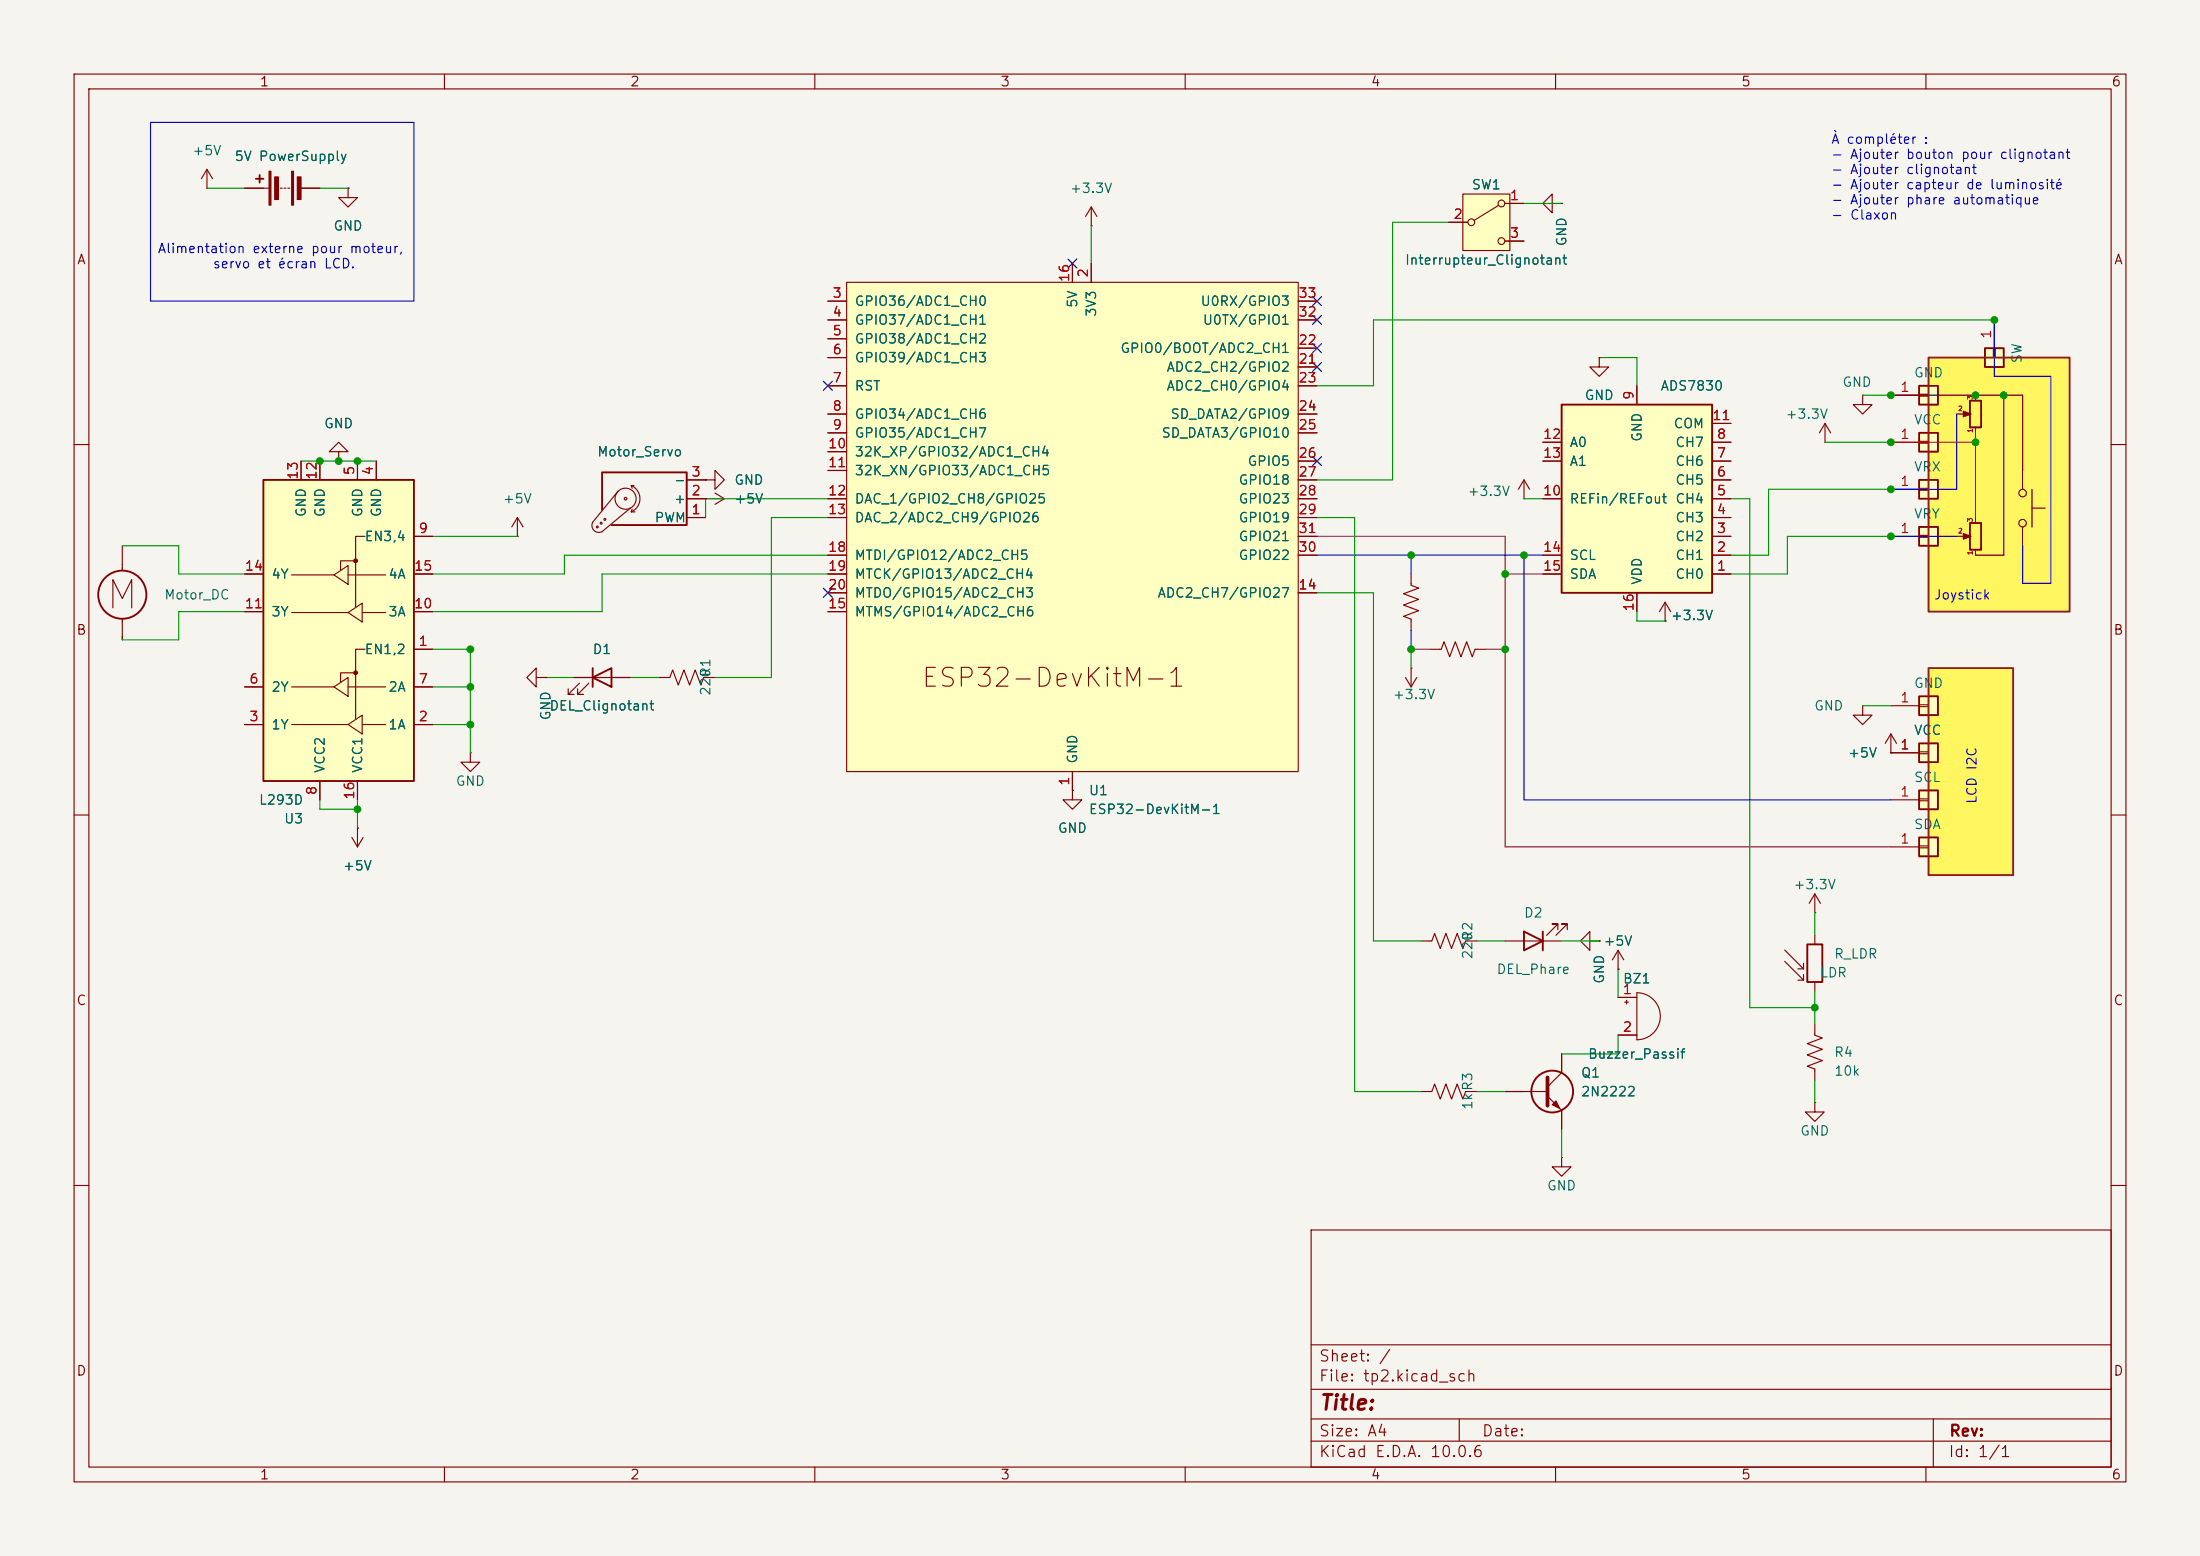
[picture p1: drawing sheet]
<svg xmlns="http://www.w3.org/2000/svg" width="297mm" height="210mm" viewBox="0 0 297 210" stroke-linecap="round" stroke-linejoin="round" font-family="sans-serif">
<path d="M0 0h297v210h-297z" fill="#f5f4ef" stroke="#f5f4ef" stroke-width=".14"/>
<g fill="none" stroke="#840000" stroke-width=".15">
<path d="M10 10h277v190h-277zM12 12h273v186h-273zM60 10v2M110 10v2M160 10v2M210 10v2M260 10v2M10 60h2M285 60h2M10 110h2M285 110h2M10 160h2"/>
<path d="M177 166h108v32h-108zM285 160h2M60 198v2M110 198v2M160 198v2M177 194.5h108M177 191.5h108M177 187.5h108M177 181.5h108M197 191.5v3M210 198v2M260 198v2"/>
<path d="M261 191.5v6.5"/>
</g>
<g fill="#fff660">
<path d="M260.3 90.2h11.5v27.9h-11.5z"/>
<path d="M260.3 48.3h19.1v34.3h-19.1z"/>
</g>
<g fill="none" stroke="#840000" stroke-width=".15">
<path d="M27.9 25.4h.1M27.9 22.9l-.7 1.2M27.9 22.9l.8 1.2M27.9 22.9v2.5M33 25.4h3.3M37.8 25.4h.3M38.4 25.4h.2M38.9 25.4h.2M40.6 25.4h2.6M47 25.4v1.3h1.3l-1.3 1.2-1.3-1.2h1.3M47 25.4h.1M264.2 72.4h1"/>
<path d="M266.7 69.9v.6M266.7 74.3v.6M224.8 83.8h.1M224.8 81.3l.8 1.3M224.8 81.3l-.8 1.3M224.8 81.3v2.5M251.5 95.3v1.2h1.2l-1.2 1.3-1.3-1.3h1.3M251.5 95.3h.1M63.5 101.6v1.3h1.3l-1.3 1.2-1.3-1.2h1.3M63.5 101.6h.1M245 138.2v1.5l1 .4-2 .8 2 .7-2 .8 2 .7-2 .8 1 .4v1.5M245 148.8v1.3h1.3l-1.3 1.3-1.3-1.3h1.3"/>
<path d="M245 148.8h.1"/>
</g>
<g fill="#840000" stroke="#840000" stroke-width=".15">
<path d="M36.3 23.1h.3v4.6h-.3z"/>
<path d="M39.4 23.1h.2v4.6h-.2z"/>
<path d="M37.1 23.9h.5v3h-.5z"/>
<path d="M40.1 23.9h.5v3h-.5z"/>
<path d="M265 72l1.1 .4h-.3h.3l-1.1 .4z"/>
</g>
<path d="M34.5 24.1h1.1M35.1 23.6v1M265.9 70.6h1.6v3.6h-1.6z" fill="none" stroke="#840000" stroke-width=".25"/>
<path d="M259.1 64.8h2.5v2.5h-2.5z" fill="#ffffc2"/>
<g fill="none" stroke="#840000" stroke-width=".25">
<path d="M259.1 64.8h2.5v2.5h-2.5zM244 127.5h2v5h-2z"/>
<circle cx="16.5" cy="80.3" r="3.3"/>
</g>
<g fill="none" stroke="#840000" stroke-width=".15">
<path d="M16.5 73.7v3.3M255.3 66h3.8M259.1 65.9h1.2v.3h-1.2zM15.2 82v-3.8l1.3 2.6 1.3-2.6v3.8M16.5 83.5v2.9M72.4 91.4v-1.2l-1.3 1.2 1.3 1.3v-1.3h1.3M73.7 91.4h.1M47.5 113l.8 1.3M48.3 111.8h.1M48.3 111.8v2.5M49 113l-.7 1.3M218.4 134.6h2.6"/>
<path d="M218.4 139.7h2.6M219.3 135.3h.5M219.6 135v.5M221 134a3.2 3.2 0 0 1 3.1 3.2 3.2 3.2 0 0 1-3.1 3.1zM240.9 128.2l2.6 2.6M240.9 129.7l2.6 2.6M242.7 130.8h.8M242.7 132.3h.8M243.5 130v.8M243.5 131.5v.8M245 123.2h.1M245 120.7v2.5"/>
<path d="M245 126.2v1.3M245 132.5v1.3M245 120.7l-.8 1.2M245 120.7l.8 1.2"/>
</g>
<path d="M259.1 52.1h2.5v2.5h-2.5z" fill="#ffffc2"/>
<path d="M259.1 52.1h2.5v2.5h-2.5z" fill="none" stroke="#840000" stroke-width=".25"/>
<path d="M251.5 53.3v1.3h1.2l-1.2 1.3-1.3-1.3h1.3M251.5 53.3h.1M255.3 53.3h3.8M259.1 53.2h1.2v.3h-1.2z" fill="none" stroke="#840000" stroke-width=".15"/>
<path d="M259.1 94h2.5v2.5h-2.5z" fill="#ffffc2"/>
<path d="M259.1 94h2.5v2.5h-2.5z" fill="none" stroke="#840000" stroke-width=".25"/>
<path d="M255.3 95.3h3.8M259.1 95.1h1.2v.3h-1.2z" fill="none" stroke="#840000" stroke-width=".15"/>
<path d="M259.1 113h2.5v2.6h-2.5z" fill="#ffffc2"/>
<path d="M259.1 113h2.5v2.6h-2.5z" fill="none" stroke="#840000" stroke-width=".25"/>
<path d="M255.3 114.3h3.8M259.1 114.2h1.2v.2h-1.2z" fill="none" stroke="#840000" stroke-width=".15"/>
<path d="M259.1 100.3h2.5v2.6h-2.5z" fill="#ffffc2"/>
<path d="M259.1 100.3h2.5v2.6h-2.5z" fill="none" stroke="#840000" stroke-width=".25"/>
<path d="M255.3 101.6h3.8M259.1 101.5h1.2v.2h-1.2z" fill="none" stroke="#840000" stroke-width=".15"/>
<path d="M259.1 106.7h2.5v2.5h-2.5z" fill="#ffffc2"/>
<path d="M259.1 106.7h2.5v2.5h-2.5z" fill="none" stroke="#840000" stroke-width=".25"/>
<g fill="none" stroke="#840000" stroke-width=".15">
<path d="M273 63.5v2.5M273 71.1v2.6M274.3 68.6h1.8M274.3 66v5.1M255.3 99.1l-.8 1.2M255.3 99.1l.7 1.2M255.3 99.1v2.5M255.3 101.6h.1M255.3 108h3.8M259.1 107.8h1.2v.3h-1.2z"/>
<circle cx="273" cy="66.5" r=".51"/>
<circle cx="273" cy="70.6" r=".51"/>
</g>
<path d="M268 47h2.5v2.5h-2.5z" fill="#ffffc2"/>
<path d="M268 47h2.5v2.5h-2.5z" fill="none" stroke="#840000" stroke-width=".25"/>
<path d="M269.1 47h.3v1.3h-.3zM269.2 43.2v3.8" fill="none" stroke="#840000" stroke-width=".15"/>
<path d="M35.6 64.8h20.3v40.6h-20.3z" fill="#ffffc2"/>
<path d="M35.6 64.8h20.3v40.6h-20.3z" fill="none" stroke="#840000" stroke-width=".25"/>
<g fill="none" stroke="#840000" stroke-width=".15">
<path d="M33 77.5h2.6M39.4 77.6h5.7M40.6 62.2v2.6M43.2 62.2v2.6M45.1 77.6l1.9-1.3v2.6zM47 77.6h5.1M48 75.7h-2v1.3M48.3 62.2v2.6M49.3 72.4h-1.3v9.5M50.8 62.2v2.6M55.9 72.4h2.5M55.9 77.5h2.5"/>
<path d="M69.8 72.4h.1M69.8 69.9l-.7 1.2M69.8 69.9l.8 1.2M69.8 69.9v2.5M33 97.8h2.6M33 92.7h2.6M33 82.6h2.6M39.4 97.8h7.6M39.4 92.7h5.7M39.4 82.7h7.6M45.1 92.7l1.9-1.3v2.6zM47 97.8l1.9-1.3v2.6z"/>
<path d="M47 82.7l1.9-1.3v2.5zM47 92.7h5.1M48 90.8h-2v1.3M48.9 97.8h3.2M48.9 82.7h3.2M49.3 87.6h-1.3v9.4M55.9 97.8h2.5M55.9 92.7h2.5M55.9 87.6h2.5M55.9 82.6h2.5M43.2 105.4v2.6M48.3 105.4v2.6"/>
</g>
<g fill="#840000" stroke="#840000" stroke-width=".15">
<circle cx="48" cy="90.8" r=".25"/>
<circle cx="48" cy="75.7" r=".25"/>
</g>
<path d="M210.8 54.6h20.3v25.4h-20.3z" fill="#ffffc2"/>
<path d="M210.8 54.6h20.3v25.4h-20.3z" fill="none" stroke="#840000" stroke-width=".25"/>
<g fill="none" stroke="#840000" stroke-width=".15">
<path d="M208.3 59.7h2.5M215.9 48.3v1.2h1.3l-1.3 1.3-1.3-1.3h1.3M215.9 48.3h.1M221 52.1v2.5M231.1 59.7h2.6M231.1 57.2h2.6M246.4 59.7h.1M246.4 57.2l.7 1.2M246.4 57.2l-.8 1.2M246.4 57.2v2.5M45.7 61h1.3l-1.3-1.3-1.3 1.3h1.3v1.2M45.7 62.2h.1"/>
<path d="M208.3 77.5h2.5M208.3 74.9h2.5M208.3 67.3h2.5M208.3 62.2h2.5M231.1 77.5h2.6M231.1 74.9h2.6M231.1 72.4h2.6M231.1 69.9h2.6M231.1 67.3h2.6M231.1 64.8h2.6M231.1 62.2h2.6M221 80v2.6"/>
</g>
<path d="M259.1 58.4h2.5v2.6h-2.5z" fill="#ffffc2"/>
<path d="M259.1 58.4h2.5v2.6h-2.5zM265.9 54.1h1.6v3.6h-1.6z" fill="none" stroke="#840000" stroke-width=".25"/>
<path d="M255.3 59.7h3.8M259.1 59.6h1.2v.2h-1.2zM264.2 55.9h1M266.7 53.3v.7M266.7 57.8v.6" fill="none" stroke="#840000" stroke-width=".15"/>
<path d="M265 55.5l1.1 .4h-.3h.3l-1.1 .4z" fill="#840000" stroke="#840000" stroke-width=".15"/>
<path d="M259.1 71.1h2.5v2.6h-2.5z" fill="#ffffc2"/>
<path d="M259.1 71.1h2.5v2.6h-2.5z" fill="none" stroke="#840000" stroke-width=".25"/>
<path d="M147.3 30.5h.1M147.3 27.9l-.7 1.3M147.3 27.9l.8 1.3M147.3 27.9v2.6M255.3 72.4h3.8M259.1 72.3h1.2v.2h-1.2zM144.8 106.7v1.3h1.2l-1.2 1.2-1.3-1.2h1.3M144.8 106.7h.1" fill="none" stroke="#840000" stroke-width=".15"/>
<path d="M114.3 38.1h61v66h-61z" fill="#ffffc2"/>
<g fill="none" stroke="#840000" stroke-width=".15">
<path d="M114.3 38.1h61v66h-61zM144.8 35.6v2.5M147.3 35.6v2.5M111.8 40.6h2.5M111.8 43.2h2.5M111.8 45.7h2.5M111.8 48.3h2.5M111.8 52.1h2.5M111.8 55.9h2.5M111.8 58.4h2.5M175.3 40.6h2.5M175.3 43.2h2.5"/>
<path d="M175.3 52.1h2.5M175.3 55.9h2.5M175.3 58.4h2.5M175.3 49.5h2.5M175.3 47h2.5M83.4 66.3l-3.4 4.2M85.1 68.6l-3.8 3.2a.94 .94 0 0 1-1.1-.2 .94 .94 0 0 1-.2-1.1M85.2 65.5a1.93 1.93 0 0 1 1.2 1.8 1.93 1.93 0 0 1-1.2 1.8M85.2 69.1h.5M85.2 65.5h.4M85.2 65.5l.1 .4M85.3 68.7l-.1 .4"/>
<path d="M92.7 67.3h5.1M92.7 69.9h2.5M92.7 64.8h2.5M95.2 64.8h1.3v-1.3l1.3 1.3-1.3 1.2v-1.2M95.2 64.8h.1M95.2 67.3h.1M96.5 66.5l1.3 .8M97.8 67.3l-1.3 .8M111.8 61h2.5M111.8 63.5h2.5M111.8 67.3h2.5M111.8 69.9h2.5"/>
<path d="M111.8 74.9h2.5M111.8 77.5h2.5M175.3 67.3h2.5M175.3 69.9h2.5M175.3 74.9h2.5M175.3 62.2h2.5M175.3 64.8h2.5M175.3 72.4h2.5M190.5 77.5v1.5l1 .4-2 .7 2 .8-2 .8 2 .7-2 .8 1 .4v1.5M77.5 91.4h7.6M78.2 92.2l-1.5 1.5h.8h-.8v-.7M79.5 92.2l-1.5 1.5h.7h-.7v-.7"/>
<path d="M88.9 91.4h1.5l.4-1 .8 2.1 .7-2.1 .8 2.1 .8-2.1 .7 2.1 .4-1.1h1.5M111.8 80h2.5M111.8 82.6h2.5M175.3 80h2.5M144.8 104.1v2.6"/>
<circle cx="80.6" cy="71.1" r=".13"/>
<circle cx="81.2" cy="70.6" r=".13"/>
<circle cx="81.7" cy="70.1" r=".13"/>
<circle cx="84.5" cy="67.3" r=".18"/>
<circle cx="84.5" cy="67.3" r="1.42"/>
</g>
<path d="M81.3 68.8v-5h11.4v7.1h-10.2M80 91.4l2.5-1.2v2.5zM80 90.2v2.5" fill="none" stroke="#840000" stroke-width=".25"/>
<path d="M197.5 26.2h6.3v7.6h-6.3z" fill="#ffffc2"/>
<g fill="none" stroke="#840000" stroke-width=".15">
<path d="M33 25.4h2.6M40.6 25.4h2.6M47 25.4h.1M144.8 35.6v2.5M147.3 35.6v2.5M195.6 30h2.5M197.5 26.2h6.3v7.6h-6.3zM202.3 27.7l-3.3 2M203.2 27.5h2.5M203.2 32.5h2.5M209.5 27.5v-1.3l-1.2 1.3 1.2 1.2v-1.2h1.3M210.8 27.5h.1"/>
<path d="M111.8 40.6h2.5M111.8 43.2h2.5M111.8 45.7h2.5M111.8 48.3h2.5M111.8 52.1h2.5M111.8 55.9h2.5M111.8 58.4h2.5M175.3 40.6h2.5M175.3 43.2h2.5M175.3 52.1h2.5M175.3 55.9h2.5M175.3 58.4h2.5"/>
<path d="M175.3 49.5h2.5M175.3 47h2.5M208.3 59.7h2.5M215.9 48.3h.1M221 52.1v2.5M231.1 59.7h2.6M231.1 57.2h2.6M33 77.5h2.6M40.6 62.2v2.6M43.2 62.2v2.6M45.7 62.2h.1M48.3 62.2v2.6"/>
<path d="M50.8 62.2v2.6M55.9 77.5h2.5M55.9 72.4h2.5M92.7 69.9h2.5M92.7 67.3h2.5M92.7 64.8h2.5M95.2 64.8h.1M95.2 67.3h.1M111.8 77.5h2.5M111.8 74.9h2.5M111.8 69.9h2.5M111.8 67.3h2.5"/>
<path d="M111.8 61h2.5M111.8 63.5h2.5M175.3 74.9h2.5M175.3 72.4h2.5M175.3 69.9h2.5M175.3 67.3h2.5M175.3 64.8h2.5M175.3 62.2h2.5M205.7 67.3h.1M205.7 64.8l.8 1.2M205.7 64.8l-.7 1.2M205.7 64.8v2.5"/>
<path d="M208.3 77.5h2.5M208.3 74.9h2.5M208.3 67.3h2.5M208.3 62.2h2.5M231.1 77.5h2.6M231.1 74.9h2.6M231.1 72.4h2.6M231.1 69.9h2.6M231.1 67.3h2.6M231.1 64.8h2.6M231.1 62.2h2.6M33 97.8h2.6"/>
<path d="M33 92.7h2.6M33 82.6h2.6M55.9 87.6h2.5M55.9 97.8h2.5M55.9 92.7h2.5M55.9 82.6h2.5M73.7 91.4h.1M77.5 91.4h2.5M82.5 91.4h2.6M111.8 82.6h2.5M111.8 80h2.5M175.3 80h2.5"/>
<path d="M189.7 91.4l.8 1.3M190.5 90.2h.1M190.5 90.2v2.5M191.3 91.4l-.8 1.3M193 87.6h1.6l.3-1 .8 2 .8-2 .7 2 .8-2 .8 2 .3-1h1.6M221 80v2.6M224.8 83.8h.1M43.2 105.4v2.6M48.3 111.8h.1M48.3 105.4v2.6M144.8 106.7h.1M144.8 104.1v2.6"/>
<path d="M255.3 101.6h.1M255.3 101.6h3.8M191.8 127h1.5l.4-1 .7 2 .8-2 .8 2 .7-2 .8 2 .4-1h1.5M203.2 127h7.6M210.3 125.5v-.8h-.8h.8l-1.5 1.5M211.6 125.5v-.8h-.8h.8l-1.5 1.5M214.6 127v-1.3l-1.2 1.3 1.2 1.3v-1.3h1.3M215.9 127h.1M218.4 130.8h.1M218.4 128.3l-.7 1.2M218.4 128.3l.8 1.2M218.4 128.3v2.5"/>
<path d="M218.4 134.6h2.6M218.4 139.7h2.6M191.8 147.3h1.5l.4-1 .7 2 .8-2 .8 2 .7-2 .8 2 .4-1h1.5M203.2 147.3h5.7M208.9 148l1.9 1.9v2.5M210.8 156.2v1.3h1.3l-1.3 1.3-1.3-1.3h1.3M210.8 156.2h.1M210.8 142.2v2.6l-1.9 1.9"/>
<circle cx="198.6" cy="30" r=".46"/>
<circle cx="202.7" cy="27.5" r=".46"/>
<circle cx="202.7" cy="32.5" r=".46"/>
</g>
<g fill="none" stroke="#840000" stroke-width=".25">
<path d="M205.7 125.7l2.6 1.3-2.6 1.3zM208.3 125.7v2.6"/>
<circle cx="209.5" cy="147.3" r="2.82"/>
</g>
<path d="M208.9 145.4v3.8" fill="none" stroke="#840000" stroke-width=".51"/>
<path d="M209.5 149.1l.6-.5 .5 1z" fill="#840000" stroke="#840000" stroke-width=".15"/>
<g fill="none" stroke="#009600" stroke-width=".15">
<path d="M27.9 25.4h5.1M43.2 25.4h3.8M147.3 30.5v5.1M195.6 30h-7.6v34.8h-10.2M205.7 27.5h5.1M215.9 48.3h5.1v3.8M246.4 59.7h8.9M251.5 53.3h3.8M269.2 43.2h-83.8v8.9h-7.6M16.5 73.7h7.6v3.8h8.9M40.6 62.2h10.2M58.4 72.4h11.4"/>
<path d="M111.8 74.9h-35.6v2.6h-17.8M111.8 77.5h-30.5v5.1h-22.9M111.8 67.3h-16.6v2.6M111.8 69.9h-7.7v21.5h-7.6M177.8 69.9h5.1v77.4h8.9M205.7 67.3h2.6M233.7 67.3h2.5v68.7h8.8M255.3 72.4h-14v5.1h-7.6M255.3 66h-16.5v8.9h-5.1M33 82.6h-8.9v3.8h-7.6M58.4 97.8h5.1M58.4 87.6h5.1v14"/>
<path d="M58.4 92.7h5.1M73.7 91.4h3.8M85.1 91.4h3.8M177.8 80h7.6v47h6.4M190.5 87.6v2.6M221 82.6v1.2h3.8M251.5 95.3h3.8M43.2 108v1.2h5.1M48.3 108v3.8M199.4 127h3.8M210.8 127h5.1M218.4 130.8v3.8"/>
<path d="M218.4 139.7v2.5h-7.6M245 123.2v3M245 133.8v4.4M199.4 147.3h3.8M210.8 152.4v3.8M245 145.8v3"/>
</g>
<path d="M255.3 53.3h17.7v10.2M270.5 53.3v21.6h-3.8" fill="none" stroke="#000" stroke-width=".15"/>
<path d="M255.3 59.7h11.4M266.7 58.4v11.5" fill="none" stroke="#ff021b" stroke-width=".15"/>
<path d="M264.2 55.9v10.1h-8.9M255.3 72.4h8.9" fill="none" stroke="#0508ff" stroke-width=".15"/>
<path d="M269.2 43.2v7.6h7.7v27.9h-3.9v-5" fill="none" stroke="#0d00ff" stroke-width=".15"/>
<path d="M177.8 74.9h30.5M190.5 74.9v2.6M205.7 74.9v33.1h49.6M190.5 85.1v2.5" fill="none" stroke="#0002ff" stroke-width=".15"/>
<path d="M177.8 72.4h25.4v41.9h52.1M203.2 77.5h5.1M190.5 87.6h2.5M200.7 87.6h2.5" fill="none" stroke="#6f0374" stroke-width=".15"/>
<g fill="none" stroke="#000084" stroke-width=".15">
<path d="M144.2 35l1.2 1.2M145.4 35l-1.2 1.2M111.2 51.5l1.2 1.2M112.4 51.5l-1.2 1.2M177.2 46.4l1.2 1.2M177.2 48.9l1.2 1.2M177.2 40l1.2 1.2M177.2 42.6l1.2 1.2M178.4 46.4l-1.2 1.2M178.4 48.9l-1.2 1.2M178.4 40l-1.2 1.2M178.4 42.6l-1.2 1.2"/>
<path d="M111.2 79.4l1.2 1.2M112.4 79.4l-1.2 1.2M177.2 61.6l1.2 1.2M178.4 61.6l-1.2 1.2"/>
</g>
<path d="M20.3 16.5h35.6v24.1h-35.6z" fill="none" stroke="#0000c2" stroke-width=".15"/>
<path d="M260.3 48.3h19.1v34.3h-19.1zM260.3 90.2h11.5v27.9h-11.5z" fill="none" stroke="#8d1e13" stroke-width=".25"/>
<g fill="#009600" stroke="#009600" stroke-width=".14">
<circle cx="245" cy="136" r=".46"/>
<circle cx="48.3" cy="109.2" r=".46"/>
<circle cx="43.2" cy="62.2" r=".46"/>
<circle cx="48.3" cy="62.2" r=".46"/>
<circle cx="45.7" cy="62.2" r=".46"/>
<circle cx="63.5" cy="92.7" r=".46"/>
<circle cx="63.5" cy="97.8" r=".46"/>
<circle cx="63.5" cy="87.6" r=".46"/>
<circle cx="270.5" cy="53.3" r=".46"/>
<circle cx="266.7" cy="59.7" r=".46"/>
<circle cx="266.7" cy="53.3" r=".46"/>
<circle cx="255.3" cy="53.3" r=".46"/>
<circle cx="269.2" cy="43.2" r=".46"/>
<circle cx="255.3" cy="59.7" r=".46"/>
<circle cx="255.3" cy="72.4" r=".46"/>
<circle cx="255.3" cy="66" r=".46"/>
<circle cx="190.5" cy="74.9" r=".46"/>
<circle cx="190.5" cy="87.6" r=".46"/>
<circle cx="203.2" cy="77.5" r=".46"/>
<circle cx="205.7" cy="74.9" r=".46"/>
<circle cx="203.2" cy="87.6" r=".46"/>
</g>
<text font-size="2.5" fill="#840000" x="124.2" y="93.4">ESP32-DevKitM-1</text>
<text font-size="2" fill="#840000" x="178" y="190.8">Title:</text>
<g font-size="1.5" fill="#840000">
<text x="178" y="184.1">Sheet: /</text>
<text x="178" y="186.8">File: tp2.kicad_sch</text>
<text x="178" y="197">KiCad E.D.A. 10.0.6</text>
<text x="178" y="194.2">Size: A4</text>
<text x="200" y="194.2">Date:</text>
<text x="263" y="197">Id: 1/1</text>
<text x="263" y="194.2">Rev:</text>
</g>
<g font-size="1.3" fill="#840000">
<text x="35" y="12">1</text>
<text x="85" y="12">2</text>
<text x="135" y="12">3</text>
<text x="185" y="12">4</text>
<text x="235" y="12">5</text>
<text x="285" y="12">6</text>
<text x="10.3" y="36">A</text>
<text x="285.3" y="36">A</text>
<text x="10.2" y="86">B</text>
<text x="285.2" y="86">B</text>
<text x="10.2" y="136">C</text>
<text x="285.2" y="136">C</text>
<text x="10.2" y="186">D</text>
<text x="285.2" y="186">D</text>
<text x="35" y="200">1</text>
<text x="85" y="200">2</text>
<text x="135" y="200">3</text>
<text x="185" y="200">4</text>
<text x="235" y="200">5</text>
<text x="285" y="200">6</text>
</g>
<g font-size="1.3" fill="#006464">
<text x="25.9" y="21.3">+5V</text>
<text x="31.6" y="22">5V PowerSupply</text>
<text x="144.4" y="26.4">+3.3V</text>
<text x="198.6" y="25.9">SW1</text>
<text x="44.9" y="31.4">GND</text>
<text x="211.8" y="33.3" transform="rotate(-90 211.8 33.3)">GND</text>
<text x="115.3" y="41.6">GPIO36/ADC1_CH0</text>
<text x="145.7" y="41.6" transform="rotate(-90 145.7 41.6)">5V</text>
<text x="162" y="41.6">U0RX/GPIO3</text>
<text x="189.6" y="36">Interrupteur_Clignotant</text>
<text x="115.3" y="44.1">GPIO37/ADC1_CH1</text>
<text x="115.3" y="46.7">GPIO38/ADC1_CH2</text>
<text x="148.3" y="42.9" transform="rotate(-90 148.3 42.9)">3V3</text>
<text x="151.2" y="48">GPIO0/BOOT/ADC2_CH1</text>
<text x="162.3" y="44.1">U0TX/GPIO1</text>
<text x="115.3" y="49.2">GPIO39/ADC1_CH3</text>
<text x="115.3" y="53">RST</text>
<text x="157.4" y="50.5">ADC2_CH2/GPIO2</text>
<text x="157.4" y="53">ADC2_CH0/GPIO4</text>
<text x="224.1" y="53">ADS7830</text>
<text x="248.6" y="52.5">GND</text>
<text x="258.3" y="51.3">GND</text>
<text x="273.3" y="49.1" transform="rotate(-90 273.3 49.1)">SW</text>
<text x="43.7" y="58.1">GND</text>
<text x="115.3" y="56.8">GPIO34/ADC1_CH6</text>
<text x="115.3" y="59.4">GPIO35/ADC1_CH7</text>
<text x="156.7" y="59.4">SD_DATA3/GPIO10</text>
<text x="157.9" y="56.8">SD_DATA2/GPIO9</text>
<text x="213.8" y="54.3">GND</text>
<text x="221.9" y="59.7" transform="rotate(-90 221.9 59.7)">GND</text>
<text x="225.8" y="58.1">COM</text>
<text x="241" y="56.8">+3.3V</text>
<text x="258.3" y="57.6">VCC</text>
<text x="80.5" y="61.9">Motor_Servo</text>
<text x="90.9" y="65.7">-</text>
<text x="99" y="65.7">GND</text>
<text x="115.3" y="61.9">32K_XP/GPIO32/ADC1_CH4</text>
<text x="115.3" y="64.5">32K_XN/GPIO33/ADC1_CH5</text>
<text x="167.1" y="65.7">GPIO18</text>
<text x="168.3" y="63.2">GPIO5</text>
<text x="211.8" y="60.7">A0</text>
<text x="211.8" y="63.2">A1</text>
<text x="226.1" y="65.7">CH5</text>
<text x="226.1" y="63.2">CH6</text>
<text x="226.1" y="60.7">CH7</text>
<text x="258.3" y="64">VRX</text>
<text x="41.6" y="69.9" transform="rotate(-90 41.6 69.9)">GND</text>
<text x="44.1" y="69.9" transform="rotate(-90 44.1 69.9)">GND</text>
<text x="49.2" y="69.9" transform="rotate(-90 49.2 69.9)">GND</text>
<text x="51.8" y="69.9" transform="rotate(-90 51.8 69.9)">GND</text>
<text x="67.8" y="68.3">+5V</text>
<text x="88.3" y="70.8">PWM</text>
<text x="90.9" y="68.3">+</text>
<text x="99" y="68.3">+5V</text>
<text x="115.3" y="68.3">DAC_1/GPIO2_CH8/GPIO25</text>
<text x="115.3" y="70.8">DAC_2/ADC2_CH9/GPIO26</text>
<text x="167.1" y="68.3">GPIO23</text>
<text x="167.1" y="70.8">GPIO19</text>
<text x="198" y="67.3">+3.3V</text>
<text x="211.8" y="68.3">REFin/REFout</text>
<text x="226.1" y="70.8">CH3</text>
<text x="226.1" y="68.3">CH4</text>
<text x="258.3" y="70.3">VRY</text>
<text x="49.1" y="73.4">EN3,4</text>
<text x="115.3" y="75.9">MTDI/GPIO12/ADC2_CH5</text>
<text x="167.1" y="75.9">GPIO22</text>
<text x="167.1" y="73.4">GPIO21</text>
<text x="211.8" y="75.9">SCL</text>
<text x="226.1" y="75.9">CH1</text>
<text x="226.1" y="73.4">CH2</text>
<text x="22.1" y="81.2">Motor_DC</text>
<text x="36.5" y="83.5">3Y</text>
<text x="36.5" y="78.4">4Y</text>
<text x="52.3" y="83.5">3A</text>
<text x="52.3" y="78.4">4A</text>
<text x="115.3" y="83.5">MTMS/GPIO14/ADC2_CH6</text>
<text x="115.3" y="78.4">MTCK/GPIO13/ADC2_CH4</text>
<text x="115.3" y="81">MTDO/GPIO15/ADC2_CH3</text>
<text x="156.2" y="81">ADC2_CH7/GPIO27</text>
<text x="211.8" y="78.4">SDA</text>
<text x="221.9" y="79" transform="rotate(-90 221.9 79)">VDD</text>
<text x="226.1" y="78.4">CH0</text>
<text x="49.1" y="88.6">EN1,2</text>
<text x="79.9" y="88.6">D1</text>
<text x="225.5" y="84">+3.3V</text>
<text x="36.5" y="93.7">2Y</text>
<text x="52.3" y="93.7">2A</text>
<text x="96.2" y="94" transform="rotate(-90 96.2 94)">220</text>
<text x="96.2" y="91.5" transform="rotate(-90 96.2 91.5)">R1</text>
<text x="187.9" y="94.7">+3.3V</text>
<text x="258.3" y="93.2">GND</text>
<text x="36.5" y="98.8">1Y</text>
<text x="52.3" y="98.8">1A</text>
<text x="74.1" y="96.2">DEL_Clignotant</text>
<text x="74.6" y="97.3" transform="rotate(-90 74.6 97.3)">GND</text>
<text x="244.8" y="96.2">GND</text>
<text x="258.3" y="99.5">VCC</text>
<text x="44.1" y="104.4" transform="rotate(-90 44.1 104.4)">VCC2</text>
<text x="49.2" y="104.4" transform="rotate(-90 49.2 104.4)">VCC1</text>
<text x="61.4" y="106.4">GND</text>
<text x="145.7" y="103.2" transform="rotate(-90 145.7 103.2)">GND</text>
<text x="146.9" y="107.6">U1</text>
<text x="249.4" y="102.6">+5V</text>
<text x="258.3" y="105.9">SCL</text>
<text x="34.9" y="108.9">L293D</text>
<text x="38.3" y="111.5">U3</text>
<text x="142.7" y="112.7">GND</text>
<text x="146.9" y="110.2">ESP32-DevKitM-1</text>
<text x="258.3" y="112.2">SDA</text>
<text x="46.2" y="117.8">+5V</text>
<text x="205.6" y="124.2">D2</text>
<text x="242" y="120.3">+3.3V</text>
<text x="199.1" y="129.6" transform="rotate(-90 199.1 129.6)">220</text>
<text x="199.1" y="127" transform="rotate(-90 199.1 127)">R2</text>
<text x="202" y="131.8">DEL_Phare</text>
<text x="216.4" y="128">+5V</text>
<text x="247.5" y="129.7">R_LDR</text>
<text x="216.9" y="132.9" transform="rotate(-90 216.9 132.9)">GND</text>
<text x="219" y="133">BZ1</text>
<text x="245.6" y="132.2">LDR</text>
<text x="214.3" y="143.2">Buzzer_Passif</text>
<text x="247.5" y="143">R4</text>
<text x="199.1" y="149.9" transform="rotate(-90 199.1 149.9)">1kR3</text>
<text x="213.3" y="145.7">Q1</text>
<text x="213.3" y="148.3">2N2222</text>
<text x="247.5" y="145.5">10k</text>
<text x="242.9" y="153.6">GND</text>
<text x="208.8" y="161">GND</text>
</g>
<g font-size="1.3" fill="#0000c2">
<text x="247.1" y="19.7">À compléter :</text>
<text x="247.1" y="21.8">- Ajouter bouton pour clignotant</text>
<text x="247.1" y="23.8">- Ajouter clignotant</text>
<text x="247.1" y="25.9">- Ajouter capteur de luminosité</text>
<text x="247.1" y="27.9">- Ajouter phare automatique</text>
<text x="247.1" y="30">- Claxon</text>
<text x="21.2" y="34.5">Alimentation externe pour moteur,</text>
<text x="28.6" y="36.5">servo et écran LCD.</text>
<text x="261" y="81.2">Joystick</text>
<text x="267.2" y="108.6" transform="rotate(-90 267.2 108.6)">LCD I2C</text>
</g>
<g font-size="1.3" fill="#a90000">
<text x="196.1" y="29.9">2</text>
<text x="203.7" y="27.3">1</text>
<text x="203.7" y="32.4">3</text>
<text x="112.3" y="40.5">3</text>
<text x="144.6" y="38.2" transform="rotate(-90 144.6 38.2)">16</text>
<text x="147.2" y="37.6" transform="rotate(-90 147.2 37.6)">2</text>
<text x="175.2" y="40.5">33</text>
<text x="112.3" y="43">4</text>
<text x="112.3" y="45.6">5</text>
<text x="175.2" y="46.9">22</text>
<text x="175.2" y="43">32</text>
<text x="269.1" y="45.8" transform="rotate(-90 269.1 45.8)">1</text>
<text x="112.3" y="48.1">6</text>
<text x="112.3" y="51.9">7</text>
<text x="175.2" y="49.4">21</text>
<text x="175.2" y="51.9">23</text>
<text x="256.4" y="53.2">1</text>
<text x="112.3" y="55.7">8</text>
<text x="112.3" y="58.3">9</text>
<text x="175.2" y="55.7">24</text>
<text x="175.2" y="58.3">25</text>
<text x="208.2" y="59.6">12</text>
<text x="220.8" y="54.1" transform="rotate(-90 220.8 54.1)">9</text>
<text x="231.1" y="57">11</text>
<text x="231.7" y="59.6">8</text>
<text x="256.4" y="59.6">1</text>
<text x="40.5" y="64.8" transform="rotate(-90 40.5 64.8)">13</text>
<text x="43" y="64.8" transform="rotate(-90 43 64.8)">12</text>
<text x="48.1" y="64.2" transform="rotate(-90 48.1 64.2)">5</text>
<text x="50.7" y="64.2" transform="rotate(-90 50.7 64.2)">4</text>
<text x="93.2" y="64.6">3</text>
<text x="111.7" y="60.8">10</text>
<text x="111.7" y="63.4">11</text>
<text x="175.2" y="62.1">26</text>
<text x="175.2" y="64.6">27</text>
<text x="208.2" y="62.1">13</text>
<text x="231.7" y="64.6">6</text>
<text x="231.7" y="62.1">7</text>
<text x="256.4" y="65.9">1</text>
<text x="93.2" y="69.7">1</text>
<text x="93.2" y="67.2">2</text>
<text x="111.7" y="67.2">12</text>
<text x="111.7" y="69.7">13</text>
<text x="175.2" y="67.2">28</text>
<text x="175.2" y="69.7">29</text>
<text x="208.2" y="67.2">10</text>
<text x="231.7" y="69.7">4</text>
<text x="231.7" y="67.2">5</text>
<text x="33" y="77.3">14</text>
<text x="55.8" y="77.3">15</text>
<text x="56.4" y="72.3">9</text>
<text x="111.7" y="74.8">18</text>
<text x="111.7" y="77.3">19</text>
<text x="175.2" y="74.8">30</text>
<text x="175.2" y="72.3">31</text>
<text x="208.2" y="74.8">14</text>
<text x="208.2" y="77.3">15</text>
<text x="231.7" y="77.3">1</text>
<text x="231.7" y="74.8">2</text>
<text x="231.7" y="72.3">3</text>
<text x="256.4" y="72.3">1</text>
<text x="33" y="82.4">11</text>
<text x="55.8" y="82.4">10</text>
<text x="111.7" y="82.4">15</text>
<text x="111.7" y="79.9">20</text>
<text x="175.2" y="79.9">14</text>
<text x="220.8" y="82.6" transform="rotate(-90 220.8 82.6)">16</text>
<text x="56.4" y="87.5">1</text>
<text x="33.6" y="92.6">6</text>
<text x="56.4" y="92.6">7</text>
<text x="256.4" y="95.1">1</text>
<text x="33.6" y="97.7">3</text>
<text x="56.4" y="97.7">2</text>
<text x="256.4" y="101.5">1</text>
<text x="43" y="107.4" transform="rotate(-90 43 107.4)">8</text>
<text x="144.6" y="106.1" transform="rotate(-90 144.6 106.1)">1</text>
<text x="256.4" y="107.8">1</text>
<text x="48.1" y="108" transform="rotate(-90 48.1 108)">16</text>
<text x="256.4" y="114.2">1</text>
<text x="219" y="134.5">1</text>
<text x="219" y="139.6">2</text>
</g>
<g font-size=".6" fill="#a90000">
<text x="264.3" y="55.6">2</text>
<text x="266.5" y="58.5" transform="rotate(-90 266.5 58.5)">1</text>
<text x="266.5" y="54" transform="rotate(-90 266.5 54)">3</text>
<text x="266.5" y="70.5" transform="rotate(-90 266.5 70.5)">3</text>
<text x="264.3" y="72.1">2</text>
<text x="266.5" y="75" transform="rotate(-90 266.5 75)">1</text>
</g>
</svg>
